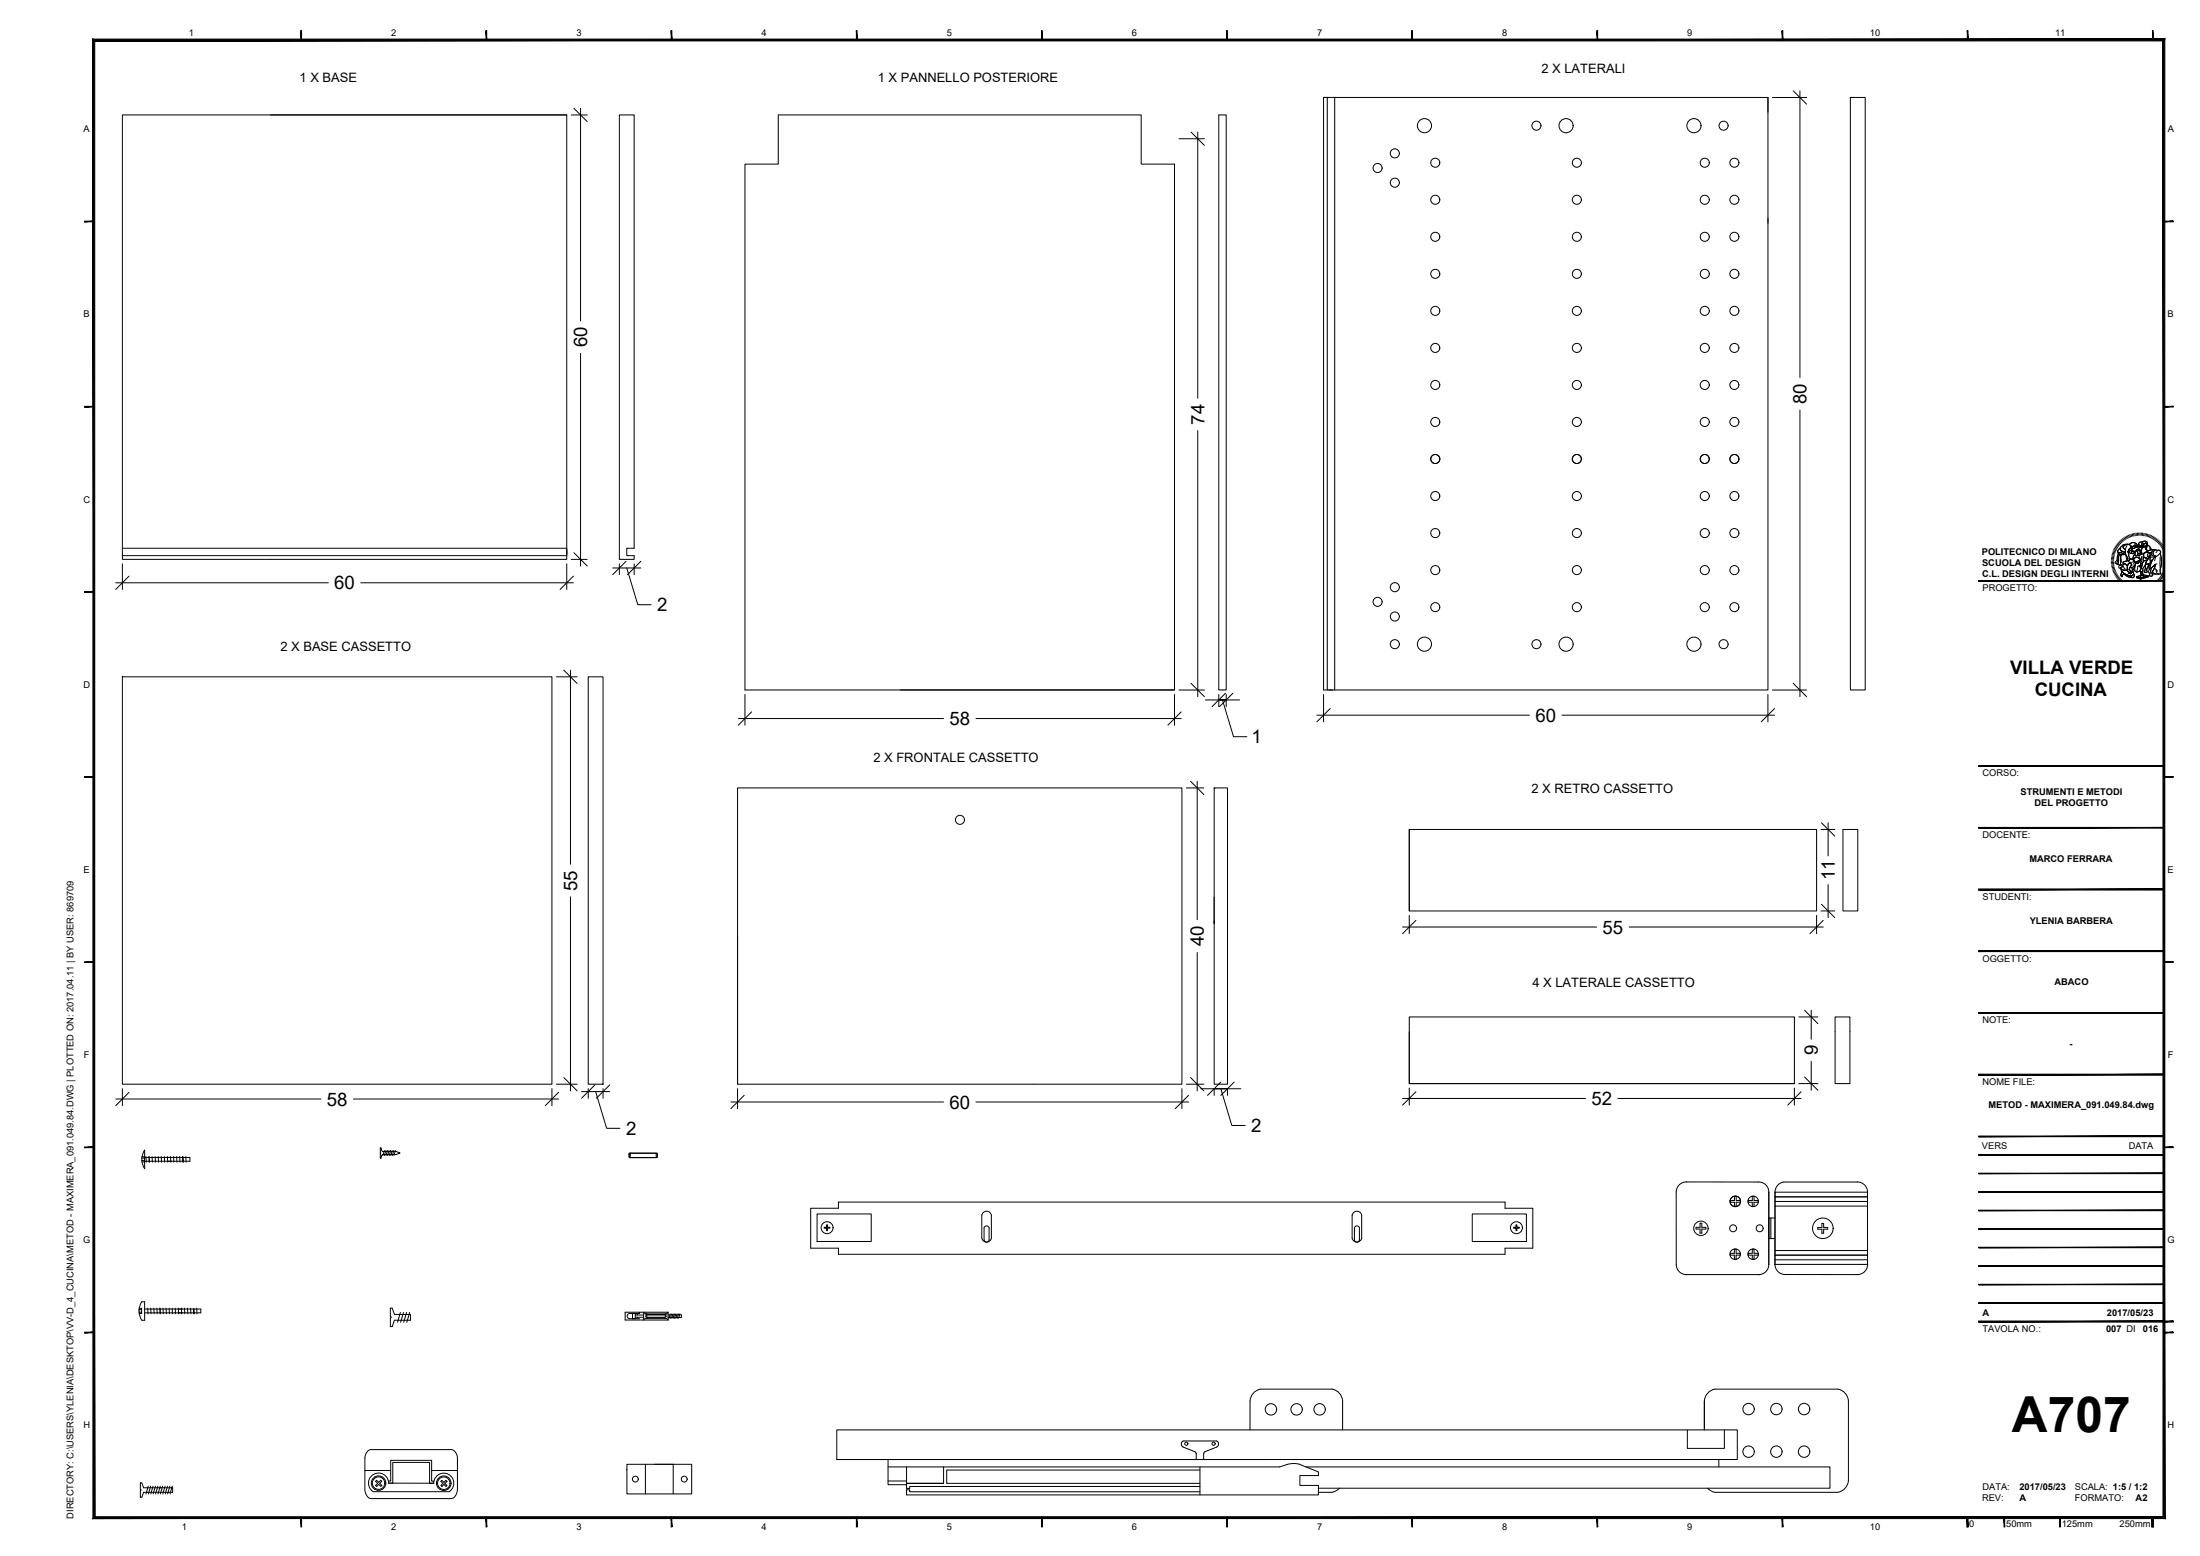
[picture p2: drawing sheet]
<svg xmlns="http://www.w3.org/2000/svg" width="594mm" height="420mm" viewBox="0 0 594 420" stroke-linecap="round" stroke-linejoin="round" font-family="sans-serif">
<!-- layer: VITI E CERNIERE -->
<g fill="none" stroke="#000" stroke-width=".27">
<path d="M38.3 312.8l.2 1.4 .6 1.4M38.3 312.7h.7M38.3 313.4h.7M38.3 312.8l.2-.9 .6-1.3v5M38.4 312.3h.6v1.4h-.6M39.1 312.5h7.2M39.1 313.6h7.2M39.4 312.3l.1 1.5M40.2 312.3l.1 1.5M41.1 312.3v1.5M41.9 312.3l.1 1.5M42.7 312.3l.1 1.5"/>
<path d="M43.5 312.3l.1 1.5M44.4 312.3l.1 1.5M45.2 312.3l.1 1.5M45.2 312.5h6.1v1.1h-6.1M46 312.3l.1 1.5M46.9 312.3v1.5M47.7 312.3l.1 1.5M48.5 312.3l.1 1.5M49.4 313.8l-.1-1.5 .1 1.5M50.2 312.3l.1 1.5M103.8 310.7l-.4 1.3M104.2 310.7l-.4 1.3"/>
<path d="M104.3 311.7h2.7h-3.7l-.4 1.1h-.2l.1-1.5-.1-1.4h.2l.4 1h3.7l1 .4-1 .4M104.3 310.9h2.7M104.6 310.7l-.4 1.3M105.1 310.7l-.4 1.3M105.5 310.7l-.4 1.3M105.9 310.7l-.4 1.3M106.3 310.7l-.4 1.3M106.8 310.7l-.4 1.3M169.9 311.4h7.6v1.2h-7.6zM170.2 311.4h7v1.2h-7M170.2 311.4l-.3 .3v.6l.3 .3M170.2 311.4v1.2"/>
<path d="M177.2 311.4l.3 .3v.6l-.3 .3M455.3 319.2h19.6a2.74 2.74 0 0 1 2.8 2.7M455.4 319.1a2.74 2.74 0 0 0-2.8 2.8v19.5a2.74 2.74 0 0 0 2.8 2.8M501.5 319.2a2.74 2.74 0 0 1 2.8 2.8M501.6 319.2h-19.9a2.74 2.74 0 0 0-2.4 2.7h25M218.9 326.3h7.5v-1.7h180v1.7h7.5v10.7h-7.5v1.7h-180v-1.7h-7.5zM220.6 327.8h14.7v7.4h-14.7zM223.2 330.7h.3v.7h.6v.2h-.6v.7h-.3v-.7h-.6v-.2h.6zM265.1 328.1v6.2a1.32 1.32 0 0 0 1.3 1.1 1.32 1.32 0 0 0 1.3-1.1M265.1 328.1a1.32 1.32 0 0 1 1.3-1 1.32 1.32 0 0 1 1.3 1M266 331.2l.7-.1 .4 .5v3.2a.69 .69 0 0 1-.7 .6 .69 .69 0 0 1-.7-.6v-3.2zM267.7 328.1v6.2"/>
<path d="M365.1 328.1v6.2M365.1 328.1a1.32 1.32 0 0 1 1.3-1 1.32 1.32 0 0 1 1.3 1M366 331.2l.7-.1 .4 .5v3.2a.7 .7 0 0 1-.7 .6 .7 .7 0 0 1-.7-.6v-3.2zM367.7 328.1v6.2a1.32 1.32 0 0 1-1.3 1.1 1.32 1.32 0 0 1-1.3-1.1M397.6 327.8h14.6v7.4h-14.6zM408.7 331.4h.7v-.7h.2v.7h.7v.2h-.7v.7h-.2v-.7h-.7zM458 331.4h1.1v-1.1h.3h.1v1.1h1.1v.5h-1.1l.1 1.1h-.5v-1.1h-1.1zM467.3 338.4h1v-1.1h.5v1.1h1.1v.5h-1.1v1.1h-.5v-1.1h-1zM468.4 323.1h.4v1.1h1.1v.4h-1.1v1.1h-.4v-1.1h-1.1v-.4h1.1zM472.1 338.4h1.1v-1.1h.5v1.1h1v.5h-1v1.1h-.5v-1.1h-1.1zM473.2 323.1h.5v1.1h1v.4h-1v1.1h-.5v-1.1h-1.1v-.4h1.1zM477.6 328.9h1.7"/>
<path d="M477.6 334.4h1.7M477.6 321.9v19.5M478.2 328.9v5.5M479.3 323.2h25M479.3 338.9h25M479.3 337.7h25M479.3 324.4h25M479.3 325.7h25M479.3 321.9v19.5M490.9 331.4h1.1v-1h.4v1h1.1v.5h-1.1v1.1h-.4v-1.1h-1.1zM504.3 321.9v19.6M37.6 353.6h.6"/>
<path d="M37.6 354.3h.6M37.6 353.3h.6v1.4h-.6M38.3 351.5h.8v5h-.8a4.5 4.5 0 0 1 0-5zM39.1 353.5h10.2M39.1 354.5h10.2M39.9 353.2l.1 1.6M40.7 353.2l.1 1.6M41.5 353.2l.1 1.6M42.4 353.2v1.6M43.2 353.2l.1 1.6M44 353.2l.1 1.6M44.8 353.2l.1 1.6"/>
<path d="M45.7 353.2v1.6M46.5 353.2l.1 1.6M47.3 353.2l.1 1.6M48.2 353.2v1.6M48.2 353.5h6v1h-6M49 353.2l.1 1.6M49.8 353.2l.1 1.6M50.6 353.2l.1 1.6M51.5 353.2v1.6M52.4 354.8l-.1-1.6 .1 1.6M53.1 353.2l.1 1.6M105.4 353.2h.5l.6 1.7h4.3v1.6h-4.3l-.6 1.7h-.5v-2.2l.3-.3-.3-.3z"/>
<path d="M108.1 354.4l-.8 2.7M109 354.4l-.8 2.7M109.8 354.4l-.8 2.7M110.6 354.4l-.7 2.7M170.8 356.1v-1.4h.8v1.4M171.6 355.7h2.2M171.6 355.1h2.2M172.1 354.7v.4M172.1 355.7v.4M172.7 356.1h-2.6a.7 .7 0 0 1-.7-.7 .7 .7 0 0 1 .7-.7h2.6v-.4h-3.9v2.1h11.6M172.7 354.3h7.7M174.4 355.4l.3-.3h4.8l.3 .3"/>
<path d="M174.4 355.4l.3 .3h4.8l.3-.3M174.4 355.4h.1M174.4 354.8h.1M174.4 356l.3-.2h4.8l.3 .2zM174.4 354.8h5.4M174.4 354.8l-.6-.5v2.1l.6-.4M174.5 354.8l.2 .1h4.8l.3-.1M179.8 355.4h.1M179.8 354.8h.1M179.8 356l.6 .4M180.4 355h3.6v.7h-3.6M180.4 354.3v2.1"/>
<path d="M180.4 354.3l-.6 .5M181 354.8l-.4 1.2M181.4 354.8l-.4 1.2M181.7 354.8l-.3 1.2M182.1 354.8l-.3 1.2M182.5 354.8l-.4 1.2M182.8 354.8l-.3 1.2M183.2 354.8l-.3 1.2M183.6 354.8l-.4 1.2M455.4 344.2h19.8M477.6 341.4a2.74 2.74 0 0 1-2.7 2.8M479.3 340.2h25"/>
<path d="M501.5 344.2a2.74 2.74 0 0 0 2.8-2.8h-25a2.74 2.74 0 0 0 2.8 2.8h19.5M98.5 397.1v5a2.47 2.47 0 0 0 1.7 2.6h21.6a2.47 2.47 0 0 0 1.7-2.6v-8.4a2.26 2.26 0 0 0-1.7-2.3h-21.6a2.26 2.26 0 0 0-1.7 2.3v3.4h7M101.4 400l.3-.3 .6 .6 .5-.6 .3 .3-.6 .5 .6 .6-.3 .3-.5-.6-.6 .6-.3-.3 .6-.6zM104.9 399.9h.6v-5.6h11.1v5.6h.5M106.1 394.9h9.9v5.6h1.1h-12.2h1.2zM116.6 397.1h6.9M169.3 395.4h17.5v8h-17.5zM174.3 395.4v8M176.8 395.4h5v8M226 394.1h238.1v2M228.9 394.1h113.6M239.8 396.1h105.8l2.4-.8 1.7-.1 1.1 .2 5.2 2.1v.9h-5v2.7h5v2.6h-111.2v-1.4h.8v.5h78.4"/>
<path d="M239.8 394.1v6.8h5M239.8 399.9h5M240.8 394.1h-14.8v-8h243.1v8h-5M244.8 396.1v5.8h.8v-.5h78.4M254.8 396.1v4.4h-10h10M322.6 392l.4 .6M322.6 392l-3.1-1.3a.91 .91 0 0 1-.5-.8 .91 .91 0 0 1 .5-.8h9a.89 .89 0 0 1 .6 .8 .89 .89 0 0 1-.5 .8l-3.2 1.3M323 392.5v1.6M324 396.1v7.6M324 397h-68.4v3.5h68.4M325 392.5v1.6M325.5 392l-.5 .6"/>
<path d="M337.6 386.1v-7.8a3.4 3.4 0 0 1 2.8-3.2h19.3a3.4 3.4 0 0 1 2.9 3.2l-.1 7.8M352.7 396.1h141.5v5.8h-138.2M455.6 386.1v5h10v-5M460.2 386.1v-7.8a3.4 3.4 0 0 1 2.9-3.2h33.2a3.4 3.4 0 0 1 2.8 3.2v21.4a3.5 3.5 0 0 1-2.8 3.3h-33.2l-1.3-.5-.7-.7M37.9 400.4h.4l.5 1.3h7.8v1.3h-7.8l-.5 1.3h-.4v-1.7l.2-.2-.2-.3zM40 401.3l-.6 2.1M40.7 401.3l-.6 2.1M41.3 401.3l-.6 2.1M42 401.3l-.6 2.1M42.6 401.3l-.6 2.1M43.1 401.7h.1M43.3 401.3l-.6 2.1"/>
<path d="M43.9 401.3l-.6 2.1M44.6 401.3l-.6 2.1M45.2 401.3l-.6 2.1M45.9 401.3l-.6 2.1M46.5 401.3l-.6 2.1M105 400.5a2.73 2.73 0 0 0-4.1-2.4 2.73 2.73 0 0 0-.1 4.7h20.5a2.71 2.71 0 0 0-.2-4.7 2.71 2.71 0 0 0-4 2.4M119 400l.3-.3 .6 .6 .5-.6 .3 .3-.6 .6 .6 .5-.3 .3-.5-.6-.6 .6-.3-.3 .6-.5zM361.7 401.8l-.7 .7-1.3 .5h-3.7"/>
<circle cx="223.3" cy="331.5" r="1.61"/>
<circle cx="409.5" cy="331.5" r="1.61"/>
<circle cx="459.3" cy="331.7" r="1.94"/>
<circle cx="468" cy="331.7" r=".94"/>
<circle cx="468.6" cy="338.7" r="1.42"/>
<circle cx="468.6" cy="324.4" r="1.42"/>
<circle cx="473.4" cy="324.4" r="1.42"/>
<circle cx="473.4" cy="338.7" r="1.42"/>
<circle cx="475.2" cy="331.7" r=".94"/>
<circle cx="492.2" cy="331.7" r="2.78"/>
<circle cx="171.6" cy="399.4" r=".79"/>
<circle cx="184.8" cy="399.4" r=".79"/>
<circle cx="320.3" cy="389.8" r=".43"/>
<circle cx="327.7" cy="389.8" r=".43"/>
<circle cx="343.2" cy="380.6" r="1.54"/>
<circle cx="350.1" cy="380.6" r="1.54"/>
<circle cx="356.3" cy="380.6" r="1.54"/>
<circle cx="472.2" cy="380.5" r="1.54"/>
<circle cx="472.2" cy="392" r="1.54"/>
<circle cx="479.7" cy="392" r="1.54"/>
<circle cx="479.7" cy="380.5" r="1.54"/>
<circle cx="487.2" cy="392" r="1.54"/>
<circle cx="487.2" cy="380.5" r="1.54"/>
<circle cx="102.2" cy="400.5" r="1.96"/>
<circle cx="102.2" cy="400.5" r="1.69"/>
<circle cx="119.8" cy="400.5" r="1.96"/>
<circle cx="119.8" cy="400.5" r="1.69"/>
</g>
<!-- layer: ARREDI -->
<g fill="none" stroke="#000" stroke-width=".27">
<path d="M73 31h80v120h-120v-120h120M167.2 31h4v117h-2v2h2v1h-4zM329.1 31h2v155.3h-2zM357.4 26.3h120v160h-120zM358.4 26.3v160M360.4 26.3v160M477.4 26.3v4M499.7 26.3h4v160h-4zM499.7 26.3h1M477.4 58.9v1.4M33 148h120v2h-120M153 148.6v1"/>
<path d="M33 182.8h116v110h-116zM158.8 182.8h4v110h-4zM243.2 186.3h74v-142h-9v-13.3h-98v13.3h-9v142h116M358.8 186.3h1M327.9 212.8h3.6v80h-3.6zM380.6 224v22h109.9v-22M497.7 224v22h4v-22M199.2 252.8v40h120v-80h-120v80M327.9 242.3v7.1v-.6M380.6 278.6v14h104M380.6 274.6h104v18h-104zM495.5 274.6h4v18h-4z"/>
<circle cx="384.7" cy="33.9" r="1.91"/>
<circle cx="414.9" cy="33.9" r="1.22"/>
<circle cx="422.9" cy="33.9" r="1.91"/>
<circle cx="457.4" cy="33.9" r="1.91"/>
<circle cx="465.4" cy="33.9" r="1.22"/>
<circle cx="372" cy="45.4" r="1.22"/>
<circle cx="376.7" cy="41.4" r="1.22"/>
<circle cx="376.7" cy="49.3" r="1.22"/>
<circle cx="387.6" cy="53.9" r="1.22"/>
<circle cx="387.6" cy="43.9" r="1.22"/>
<circle cx="425.8" cy="43.9" r="1.22"/>
<circle cx="425.8" cy="53.9" r="1.22"/>
<circle cx="460.3" cy="43.9" r="1.22"/>
<circle cx="460.3" cy="53.9" r="1.22"/>
<circle cx="468.3" cy="53.9" r="1.22"/>
<circle cx="468.3" cy="43.9" r="1.22"/>
<circle cx="387.6" cy="63.9" r="1.22"/>
<circle cx="387.6" cy="73.9" r="1.22"/>
<circle cx="425.8" cy="63.9" r="1.22"/>
<circle cx="425.8" cy="73.9" r="1.22"/>
<circle cx="460.3" cy="63.9" r="1.22"/>
<circle cx="460.3" cy="73.9" r="1.22"/>
<circle cx="468.3" cy="63.9" r="1.22"/>
<circle cx="468.3" cy="73.9" r="1.22"/>
<circle cx="387.6" cy="83.9" r="1.22"/>
<circle cx="387.6" cy="93.9" r="1.22"/>
<circle cx="425.8" cy="83.9" r="1.22"/>
<circle cx="425.8" cy="93.9" r="1.22"/>
<circle cx="460.3" cy="83.9" r="1.22"/>
<circle cx="460.3" cy="93.9" r="1.22"/>
<circle cx="468.3" cy="83.9" r="1.22"/>
<circle cx="468.3" cy="93.9" r="1.22"/>
<circle cx="387.6" cy="103.9" r="1.22"/>
<circle cx="387.6" cy="113.9" r="1.22"/>
<circle cx="425.8" cy="103.9" r="1.22"/>
<circle cx="425.8" cy="113.9" r="1.22"/>
<circle cx="460.3" cy="103.9" r="1.22"/>
<circle cx="460.3" cy="113.9" r="1.22"/>
<circle cx="468.3" cy="103.9" r="1.22"/>
<circle cx="468.3" cy="113.9" r="1.22"/>
<circle cx="387.6" cy="123.9" r="1.22"/>
<circle cx="387.6" cy="133.9" r="1.22"/>
<circle cx="425.8" cy="123.9" r="1.22"/>
<circle cx="425.8" cy="133.9" r="1.22"/>
<circle cx="460.3" cy="123.9" r="1.22"/>
<circle cx="460.3" cy="133.9" r="1.22"/>
<circle cx="468.3" cy="123.9" r="1.22"/>
<circle cx="468.3" cy="133.9" r="1.22"/>
<circle cx="376.7" cy="158.6" r="1.22"/>
<circle cx="387.6" cy="153.9" r="1.22"/>
<circle cx="387.6" cy="143.9" r="1.22"/>
<circle cx="425.8" cy="143.9" r="1.22"/>
<circle cx="425.8" cy="153.9" r="1.22"/>
<circle cx="460.3" cy="153.9" r="1.22"/>
<circle cx="460.3" cy="143.9" r="1.22"/>
<circle cx="468.3" cy="153.9" r="1.22"/>
<circle cx="468.3" cy="143.9" r="1.22"/>
<circle cx="372" cy="162.5" r="1.22"/>
<circle cx="376.7" cy="173.9" r="1.22"/>
<circle cx="376.7" cy="166.5" r="1.22"/>
<circle cx="384.7" cy="173.9" r="1.91"/>
<circle cx="387.6" cy="163.9" r="1.22"/>
<circle cx="414.9" cy="173.9" r="1.22"/>
<circle cx="422.9" cy="173.9" r="1.91"/>
<circle cx="425.8" cy="163.9" r="1.22"/>
<circle cx="457.4" cy="173.9" r="1.91"/>
<circle cx="460.3" cy="163.9" r="1.22"/>
<circle cx="465.4" cy="173.9" r="1.22"/>
<circle cx="468.3" cy="163.9" r="1.22"/>
<circle cx="259.2" cy="221.4" r="1.22"/>
</g>
<!-- layer: A-FURN -->
<path d="M490.5 224h-109.9v22M497.7 224h4" fill="none" stroke="#000" stroke-width=".27"/>
<!-- layer: G-ANNO-LOGO -->
<g fill="none" stroke="#000" stroke-width=".27">
<path d="M570.1 151.5h.7M570.1 151.2h.7M570.1 150.8l.7 .1M570.2 150.5l.7 .1M570.2 150.1l.7 .1M570.3 149.8l.7 .1M570.4 149.4l.7 .2M570.5 149.1l.6 .2M570.6 148.7l.7 .3M570.8 148.4l.6 .3M570.8 151.9h-.7M570.8 152.2h-.7"/>
<path d="M570.8 152.5l-.6 .1M570.9 152.8l-.7 .1M570.9 148.1l.6 .3M571 153.1l-.7 .2M571 153.5l-.6 .1M571.1 147.8l.6 .3M571.1 153.8l-.6 .2M571.2 154.1l-.6 .2M571.3 147.5l.6 .3M571.4 154.4l-.6 .2M571.5 147.2l.5 .4M571.5 154.7l-.6 .3"/>
<path d="M571.7 155l-.6 .3M571.7 146.9l.5 .4M571.8 155.2l-.5 .4M571.9 146.6l.5 .4M572 149.2h.7a.84 .84 0 0 0 1.2-.1l.1 .6-.9 .1a.81 .81 0 0 1-1.1-.5zM572 149.1l.1 .5M572 155.5l-.6 .4M572.2 146.3l.5 .5M572.2 149.7l-.3 .5-.1 1.3-.4 .7 .4 .2M572.2 155.8l-.5 .4M572.3 148.2l.3-.3v.3a.81 .81 0 0 0 .9 .8l.4 .1-.5 .3-1.1-.1a.51 .51 0 0 1-.5-.4 .51 .51 0 0 1 .4-.6zM572.4 146.1l.5 .5"/>
<path d="M572.4 156l-.5 .5M572.4 149.7l.5 .1-.2 .6v2.1l-.2 .1a.43 .43 0 0 1-.6-.2 .43 .43 0 0 1 .1-.6l.1-1.4zM572.4 149.7l-.3 .6v1.5l-.3 .6 .8 .2M572.6 147.9l-.5 .6a.44 .44 0 0 0-.3 .5 .44 .44 0 0 0 .5 .3l.5-.1 .6 .2 .5-.3M572.6 156.3l-.5 .4M572.7 145.8l.4 .5M572.7 153.3a1.23 1.23 0 0 0 1.8 .5M572.7 147.7l.7-.6 1.3-.1a1 1 0 0 0-1.3 1l.6 .3-.1 .8-.5-.1a.75 .75 0 0 1-.8-.8zM572.8 153.7l.1 .5 .7 .7 2 .8M572.8 153.6l.6 .3 1.1-.1 .1 .5 .3 .2-.1 .3 .3-.2 .2 .4-.1-.6 .3 .4-.2-.4 .4 .1-.8-.7 .4-.7 .3 .2 .4 1a.79 .79 0 0 1 0 .9 .79 .79 0 0 1-1 .3l-1.6-.8-.5-.5zM572.8 156.5l-.4 .5M572.9 149.8l1.1-.1 .6 1.2v.5l-.4 .1a.72 .72 0 0 0-.9 .7l.2 .1-.4 .5a.56 .56 0 0 1-.4-.9v-1.7z"/>
<path d="M572.9 149.8l-.3 .6 .1 2.1M572.9 145.6l.5 .5M573 154.3l1.5 1a1.01 1.01 0 0 0 1.6-.4 .65 .65 0 0 1 .1 1 .65 .65 0 0 1-1 0l-1.2-.6a.45 .45 0 0 0-.5-.3 .45 .45 0 0 0-.4 .5v.2h-.2a.83 .83 0 0 1 0-1.2zM573 154.3l-.1 .2a.84 .84 0 0 0 0 1.2l.3-.1-.2-.2a.49 .49 0 0 1 .5-.4 .49 .49 0 0 1 .5 .3l.8 .5a1.05 1.05 0 0 0 1.5-.2l-.2-.7M573.1 156.7l-.5 .5M573.2 152.8h-.1a.51 .51 0 0 0-.7-.2 .51 .51 0 0 0 0 .8 .72 .72 0 0 1 .8-.4 .72 .72 0 0 1 .6 .6M573.2 145.4l.4 .5M573.3 156.9l-.4 .6M573.4 152.4l.4-.2 .1 .1a.73 .73 0 0 1 .5 1l.1 .5a1.19 1.19 0 0 1-1.8-.5l.6-.3-.1-.2zM573.4 151.8l1.1-.4 .4 .1 .1-.4 .5-.1 .6 .2 .4 .5a1.03 1.03 0 0 1-.1 1.1 1.03 1.03 0 0 1-1.1 .4v-.3a.47 .47 0 0 0 .1-.8 .47 .47 0 0 0-.7 .3l-.2 .4-.6-.6a.34 .34 0 0 1-.5 0 .34 .34 0 0 1 0-.4zM573.5 145.2l.4 .5M573.6 157.1l-.4 .6"/>
<path d="M573.6 147.3a.93 .93 0 0 1 1.1-.3 .93 .93 0 0 1 .6 .9l-.3 .3a.9 .9 0 0 0-.2 1.4 1.09 1.09 0 0 0 .7 1.4h-.4l-.3 .5a.55 .55 0 0 1-.3-.8l-.5-1v-1.3a.61 .61 0 0 1-.6-.4 .61 .61 0 0 1 .2-.7zM573.7 152.1l.8 .7M573.8 152.2l-.6 .4 .1 .4M573.8 145l.4 .6M573.8 157.3l-.3 .6M574 149.7h-1.4a.68 .68 0 0 0-.8 .2 .68 .68 0 0 0-.1 .8l-.1 .5-.5 .7 .3 .3M574.1 144.8l.3 .6M574.1 157.5l-.3 .6M574.1 150.1l.3 1.3M574.4 147.3l-.4 .8-.1 1.1 .6 1.5a.55 .55 0 0 0 .3 .8l.2-.4 .5-.2a1.05 1.05 0 0 1-.7-1.4 1.45 1.45 0 0 1 .5-1.7 1.03 1.03 0 0 0-1.4-.8l-.7 .2-.5 .5-.1 .5a.83 .83 0 0 0 .9 .8l.3 .1M574.4 157.7l-.3 .6M574.4 144.6l.3 .7"/>
<path d="M574.5 151.4l-.3 .1a.61 .61 0 0 0-.8 .7l.1 .1M574.6 147a1 1 0 0 0-1.2 1l.5 .3M574.7 157.8l-.3 .6M574.8 144.5l.2 .6M574.9 152.1a.47 .47 0 0 1 .7 .2 .47 .47 0 0 1-.3 .6l-.4 .9 .8 .7-.4-.1 .2 .4-.3-.4 .1 .6-.2-.4-.3 .2 .1-.3-.4-.5v-1.2zM574.9 152.1a.47 .47 0 0 1 .6 .2 .47 .47 0 0 1-.2 .6l-.4 .9 .8 .8-.4-.2 .2 .4-.3-.4 .1 .6-.2-.4-.3 .2 .1-.2-.4-.6v-1.1zM574.9 148.4l.3-.3 .6-.2-.1 .6-1.1 .5zM574.9 148.8l.7-.3 .3 .3a.33 .33 0 0 0-.3 .2 .33 .33 0 0 0 .1 .4 .61 .61 0 0 1-.8-.6zM574.9 148.8a.56 .56 0 0 0 .8 .6M575 158l-.3 .6M575 147.1l.7-.6 1.1 .2a.3 .3 0 0 1 .3 .4 .3 .3 0 0 1-.5 .1l-.1-.1-.6 .5-.6-.2M575.1 144.4l.2 .6"/>
<path d="M575.2 146.8l1.1-.3 .7 .4a.22 .22 0 0 1 .1 .3 .22 .22 0 0 1-.3 .1l-.3-.2-.8 .5-.7-.5zM575.3 158.1l-.3 .6M575.3 147.4l.7 .2 .5-.5 .3 .2-.2 .6-.4 .2-.4-.2-.6 .2zM575.4 144.3l.2 .6M575.5 151l.7 .2 .4 .6a.76 .76 0 0 1-.4 1.1M575.6 158.2l-.2 .6M575.6 148.9h.9l-.3 .1a.38 .38 0 0 1-.4 .5 .38 .38 0 0 1-.2-.6zM575.6 153.3l.4 1a.79 .79 0 0 1 0 .9 .79 .79 0 0 1-.9 .3M575.7 148.6l.2 .2M575.8 148.3l-.1 .2-1.1 .5M575.8 151.8l-.8 .2M575.8 144.1l.2 .7"/>
<path d="M575.8 147.9l-.3 .6M575.9 158.3l-.2 .6M575.9 151.5l.7 .5M576 148.8a.33 .33 0 0 0-.4 .4 .33 .33 0 0 0 .4 .3 .33 .33 0 0 0 .2-.5l.3-.1-.6 .1M576.1 152a.71 .71 0 0 1 .1 .9 .71 .71 0 0 1-.9 .2M576.1 151.2v-.3l.6-.4 1 .2 .1 .3a.27 .27 0 0 1 .1 .4 .27 .27 0 0 1-.4 0l-.9 .4M576.1 144.1l.2 .6M576.1 150.9l.6-.4h.6l.5 .4a.29 .29 0 0 1 .1 .5 .29 .29 0 0 1-.4 0l-.3 .2a.47 .47 0 0 1-.5 .3 .47 .47 0 0 1-.4-.4zM576.1 153.8l.8 .7M576.2 158.4l-.1 .6M576.3 147.9h.1M576.4 147.5l.2 .1"/>
<path d="M576.4 149.8a1.27 1.27 0 0 0-.4 1.3M576.4 153.2l.1 .9M576.5 144l.1 .7M576.5 147.5v.1M576.5 158.4l-.1 .7M576.5 151.8l1.2-.4-.1 .5-.5 .3zM576.6 151.8l.6 .4 .4-.3 .1-.4a.44 .44 0 0 0 .3-.4 .44 .44 0 0 0-.4-.4l-.9-.2-.6 .7-.1-.1v-.5l.4-.8 .3 .2h1.1l.5-.4-.1-.3 .7 .2 .1 1a.71 .71 0 0 0-.1 1l-.4 .6-.4 .2-.2 .5-.3-.1 .2 .3a.23 .23 0 0 1 .3 .1 .23 .23 0 0 1 0 .3l.2-.3-.4 1.1a.95 .95 0 0 1-1.4-.1l-.4-.3 .3-.6 .3-1.1M576.6 152.6l-.3 1-.4 .4M576.7 151.9l-.1 .1M576.8 147.7l.8-.2a.31 .31 0 0 1 .1 .6 .31 .31 0 0 1-.5-.2zM576.8 143.9l.1 .7M576.8 147.3l-.2 .6-.3 .2-.5-.2-.5 .2"/>
<path d="M576.9 148.6l.8-.3 .6 1.1a.22 .22 0 0 1-.2 .3 .22 .22 0 0 1-.2-.1 .22 .22 0 0 1 .1-.3l-.2-.7a.44 .44 0 0 0-.6-.1 .44 .44 0 0 0 0 .7 .43 .43 0 0 1 .2 .5 .43 .43 0 0 1-.4 .3h-.2a.34 .34 0 0 1-.4-.3 .34 .34 0 0 1 .2-.4zM576.9 158.5l-.1 .6M576.9 155.7l2-.4 1.2 .2-2.1 .6zM576.9 155.7l1.1 .4v.3l-1.1-.4zM577.2 143.9v.7M577.2 158.5l-.1 .7M577.2 148.4l.6 .2 .2 .5a.64 .64 0 0 1-.1 .7 .64 .64 0 0 1-.6 .2l-.2-1.2zM577.2 147.5l.1-.2a.52 .52 0 0 1 .5-.1 .52 .52 0 0 1 .3 .5l-.3 .1M577.3 152h.1M577.3 152.9l-.4 1.6 1.1-.3M577.3 147.2a.5 .5 0 0 1 .5 .1 .5 .5 0 0 1 .3 .5h-.3l-.2-.3h-.4zM577.3 151.6l.2 .1"/>
<path d="M577.4 151.9h.1M577.4 151.7h.1M577.5 148.7h.1M577.5 148.7l-.2 .1M577.5 158.5v.7M577.5 143.9l.1 .7M577.6 147.6l-.4-.1-.4 .2h.3a.36 .36 0 0 0 .4 .3 .36 .36 0 0 0 .3-.3l-.2-.2 .1 .2M577.6 152.7l.3 .1 .1-.4a.25 .25 0 0 1 .2-.3 .25 .25 0 0 1 .3 .1l-.2 .9-.2 .3a.23 .23 0 0 0 0-.3 .23 .23 0 0 0-.3-.1zM577.6 150v.7M577.7 151.4l-.2 .5a.49 .49 0 0 1-.8 0M577.7 148.5l.3 .3-.2 .1M577.8 158.5v.7"/>
<path d="M577.9 148.7a.43 .43 0 0 0-.7-.2 .43 .43 0 0 0 0 .7 .49 .49 0 0 1 0 .8 .49 .49 0 0 1-.7-.5l.3-.9 .7-.3 .5 .3 .3 .7a.24 .24 0 0 1-.1 .4 .24 .24 0 0 1-.3-.3M577.9 143.9v.7M578 149l-.2 .1M578 148.8a.41 .41 0 0 1-.1 .6 .41 .41 0 0 1-.6 0v-.1M578 149.7l-.3 .3h-.4M578 156.1l2.1-.6v.3l-2.1 .6zM578 156.1v.3M578.1 147.7l.2-.1 .1 .6-.3 .7M578.1 152.2h.1M578.1 152.8v.6l.2-.3M578.2 158.5v.7M578.2 147.3l.1 .4"/>
<path d="M578.2 149.3l-.1-.5a.89 .89 0 0 0 .1-1.1l-.5-.5a.45 .45 0 0 1-.2-.6 .45 .45 0 0 1 .6-.2h.5l-.3 .7 .2 .8 .2-.1v-.4a.4 .4 0 0 0 .3 .3 .4 .4 0 0 0 .4-.1v.6l.2-.1 .4 .7-1.1 .7M578.2 143.9v.7M578.3 152.6l-.1 .2-.1-.2M578.3 150.3l-.1 1.3M578.3 149.5l.5 .2M578.4 154.3l.2-.1 .1 1.1-.3-.6-.3 .7zM578.4 151.5l-.3 .3v.5M578.5 158.5l.1 .7M578.5 152.1l-.4 .1-.2 .6h-.3l.3 .3 .2-.1M578.6 150.4l-.5 .8M578.6 143.9l-.1 .7M578.6 146.4h-.5a.61 .61 0 0 0-.6 .7"/>
<path d="M578.7 147.4l.3 .3 .4-.1M578.7 146.3l.5-.2 .6 .5v.8l-.4 .9v-.7l.3-.5a.35 .35 0 0 0-.2-.5 .35 .35 0 0 0-.4 .2l-.3 .2-.1 .8-.2 .1-.2-.8zM578.7 146.3l.6-.2 .4 .2 .2 .3-.1 .8-.4 .9 .3-1.3a.27 .27 0 0 0-.1-.3 .27 .27 0 0 0-.4 .1h-.3l-.2 1-.2 .1-.1-.9zM578.8 158.5l.1 .6M578.9 149.5l.1-.2a.95 .95 0 0 1 1.2-.1 .62 .62 0 0 1 .8 .4 .62 .62 0 0 1-.5 .8 .88 .88 0 0 1-.7 .5 .88 .88 0 0 1-.8-.5zM578.9 147.1l.2 .1M578.9 146.8h.3a.29 .29 0 0 1 .4 0 .29 .29 0 0 1 .1 .3l-.3 .5a.45 .45 0 0 1-.6-.1 .45 .45 0 0 1 .1-.7zM578.9 151.4l.8-.1-.6 1.6a1.5 1.5 0 0 0-.5 1.5l-.2-.1-.3 .6-.1-.9zM578.9 151.5l-.9 2.6 .1 .8 .5-.6 .2 1.3-.4-.9-.4 1.1 .2-.9M579 150.5a.62 .62 0 0 0-.1 .9l.9-.1 .4-.6M579 144l-.1 .7M579 147.6h.1"/>
<path d="M579 147.2h.1M579 147.5h.1M579.1 158.4l.2 .7M579.3 144.1l-.1 .6M579.4 152.4l.8-.1-.2 .7-.3 .6 .1 .8-.3 .2-.4-.2zM579.4 158.3l.2 .7M579.5 147.3l-.1 .1M579.6 148.1l.4 .7M579.6 150.6h.1M579.7 144.1l-.2 .7M579.7 148.9l1.1-.4 .8-.1-.7 1zM579.7 151.3l-.6 1.6a1.5 1.5 0 0 0-.5 1.5"/>
<path d="M579.8 158.2l.2 .7M579.8 150.5l-.3 .1M579.8 147.1l.7 .5 .5 .8-.5 .2a.52 .52 0 0 1-.6 .1 .52 .52 0 0 1-.3-.6zM579.8 147.1l.7 .5 .3 .5M579.8 150.8v.1M580 144.2l-.2 .7M580.1 158.1l.2 .7M580.1 155.5v.3l-2.1 .6-1.1-.4v-.3l1.1 .4 2.1-.6a5.9 5.9 0 0 0-3.2 .2M580.2 152.3l-.5 1.3 .1 .8-.2 .2-.5-.2 .2-2M580.3 144.3l-.2 .7M580.4 150.5h.3l-.1 .7a.68 .68 0 0 1-.3 1.1l-.9 .1 .3-1.1zM580.4 158l.2 .7"/>
<path d="M580.4 150.2l-.1 .4M580.4 149.2l.3 .1 .2 .3M580.4 148l.6 .4M580.6 152.3l-1.2 .1M580.6 153.6l-.1 .3 .2 .2M580.7 144.5l-.3 .6M580.7 157.9l.3 .6M580.7 150.5v1.2l-.3 1a1.81 1.81 0 0 0-.1 2.1l.2 .1M580.9 153.4l1.1-1-.6 1.6a1.28 1.28 0 0 0-.1 1.4l-.1 .1a.46 .46 0 0 1-.7 0 .46 .46 0 0 1 .1-.7zM580.9 149.4a1.04 1.04 0 0 1 .6-.9 1.04 1.04 0 0 1 1.1 .1 .56 .56 0 0 1 .8 .2 .56 .56 0 0 1-.3 .8l-.3 .3a1.09 1.09 0 0 1-1.9-.3M580.9 149.6l-.4 .6a.63 .63 0 0 1-.4 .7 .63 .63 0 0 1-.7-.1l-.1-.2a.7 .7 0 0 1-.3-1.1l.7-.3a.32 .32 0 0 1 .4 .1 .32 .32 0 0 1-.2 .4v.3a.22 .22 0 0 0 .2 .3 .22 .22 0 0 0 .3-.2l.2-.4-.2-.5-.6-.2-.9 .4-.1 .6M581 157.7l.3 .7"/>
<path d="M581 151.2v.5M581 144.6l-.3 .6M581.2 157.6l.4 .6M581.3 144.8l-.3 .6M581.4 150.3l-.9 .2M581.4 154.6l.6 .4M581.5 157.4l.4 .6M581.6 144.9l-.3 .6M581.6 148.4a2.54 2.54 0 0 0-1.9 .6M581.8 157.2l.4 .6M581.8 153.4l.8 .8M581.9 150.3a6.7 6.7 0 0 0-1.4 3.5l1.5-1.4 .5-.1"/>
<path d="M581.9 148.5a.92 .92 0 0 0-.5 1 .92 .92 0 0 0 .9 .7M581.9 148.5l.7 .2a.5 .5 0 0 1 .7 0 .5 .5 0 0 1 0 .7l.3 1.1a8.1 8.1 0 0 1-.3 3.7l.3 .7-1.9 .1a.45 .45 0 0 1-.6-.3 .45 .45 0 0 1 .3-.6l.6-1.7-1.5 1.4a5.8 5.8 0 0 1 1.5-3.5l.3-.1a.93 .93 0 0 1-.9-.7 .93 .93 0 0 1 .5-1zM581.9 145.1l-.3 .6M582 152.4l-.6 1.6a1.28 1.28 0 0 0-.1 1.4l-.1 .1a.46 .46 0 0 1-.7 0 .46 .46 0 0 1 .1-.7l.3-1.4M582.1 157l.4 .6M582.1 150.4l-.3 1M582.2 153.8l.2 .9 .5 .3M582.2 145.3l-.4 .6M582.3 156.8l.4 .6M582.5 148.9l-.3 .3M582.5 145.5l-.4 .6M582.5 156.6l.5 .5"/>
<path d="M582.8 156.4l.5 .5M582.8 145.8l-.5 .5M583 156.2l.5 .4M583.1 146l-.5 .5M583.2 155.9l.5 .4M583.3 150.5v3.3M583.3 146.3l-.5 .4M583.3 149.4a9.5 9.5 0 0 1 0 5l.3 .6-2.4-.1M583.4 155.7l.6 .3M583.5 146.5l-.5 .5M583.6 155.4l.6 .4M583.8 155.1l.5 .4"/>
<path d="M583.8 146.8l-.6 .4M583.9 154.8l.6 .3M584 147.1l-.6 .4M584.1 154.5l.6 .3M584.2 147.4l-.6 .4M584.2 154.2l.6 .3M584.3 153.9l.7 .3M584.4 147.7l-.6 .3M584.4 153.6l.7 .2M584.5 153.3l.7 .2M584.5 148l-.5 .3M584.6 153l.7 .1"/>
<path d="M584.7 152.7l.6 .1M584.7 152.4h.7M584.7 148.3l-.6 .3M584.7 152l.7 .1M584.7 151.8h.7M584.9 148.7l-.7 .2M585 149l-.7 .2M585.1 149.3l-.7 .2M585.2 149.7l-.7 .1M585.3 150l-.7 .1M585.3 150.4l-.6 .1M585.4 150.7l-.7 .1"/>
<path d="M585.4 151.1h-.7M585.4 151.4h-.7"/>
</g>
<!-- layer: G-ANNO-TTLB -->
<g fill="#fff" stroke="#fff" stroke-width=".27">
<path d="M559.3 156.8l30.8 4.4-5.8-4.4zM559.3 156.8l30.8 4.4h-30.8z"/>
<path d="M584.3 142.3h5.8l-5.8 14.5zM590.1 142.3l-5.8 14.5 5.8 4.4z"/>
</g>
<path d="M559.3 156.8h25v-14.5h5.8v18.9h-30.8z" fill="none" stroke="#fff" stroke-width=".27"/>
<g fill="#000" stroke="#000" stroke-width=".27">
<path d="M25.1 10.6l.5 399v-398.5zM25.1 10.6l.5 399-.5 .5zM25.6 409.6l-.5 .5 559-.5zM25.1 410.1l559-.5 .5 .5zM584.1 11.1v398.5l.5 .5zM584.1 11.1l.5-.5v399.5zM25.6 11.1h558.5l.5-.5zM25.1 10.6h559.5l-559 .5z"/>
<path d="M81.3 8.3l.1 2.5v-2.5zM81.3 8.3l.1 2.5h-.1z"/>
<path d="M131.3 8.3l.1 2.5v-2.5zM131.3 8.3l.1 2.5h-.1z"/>
<path d="M181.2 8.3l.2 2.5v-2.5zM181.2 8.3l.2 2.5h-.2z"/>
<path d="M231.3 8.3l.1 2.5v-2.5zM231.3 8.3l.1 2.5h-.1z"/>
<path d="M281.2 8.3l.2 2.5v-2.5zM281.2 8.3l.2 2.5h-.2z"/>
<path d="M331.2 8.3l.2 2.5v-2.5zM331.2 8.3l.2 2.5h-.2z"/>
<path d="M381.3 8.3l.1 2.5v-2.5zM381.3 8.3l.1 2.5h-.1z"/>
<path d="M431.2 8.3l.2 2.5v-2.5zM431.2 8.3l.2 2.5h-.2z"/>
<path d="M481.2 8.3l.2 2.5v-2.5zM481.2 8.3l.2 2.5h-.2z"/>
<path d="M531.2 8.3l.2 2.5v-2.5zM531.2 8.3l.2 2.5h-.2z"/>
<path d="M581.2 8.3l.2 2.5v-2.5zM581.2 8.3l.2 2.5h-.2z"/>
<path d="M22.8 59.9h2.5v-.2zM22.8 59.7h2.5l-2.5 .2z"/>
<path d="M584.3 59.7v.2l2.5-.2zM584.3 59.9l2.5-.2v.2z"/>
<path d="M22.8 109.9h2.5v-.2zM22.8 109.7h2.5l-2.5 .2z"/>
<path d="M584.3 109.7v.2l2.5-.2zM584.3 109.9l2.5-.2v.2z"/>
<path d="M22.8 159.9h2.5v-.2zM22.8 159.7h2.5l-2.5 .2z"/>
<path d="M534.3 156.9h50v-.1zM534.3 156.8h50l-50 .1z"/>
<path d="M584.3 159.7v.2l2.5-.2zM584.3 159.9l2.5-.2v.2z"/>
<path d="M22.8 209.9h2.5v-.2zM22.8 209.7h2.5l-2.5 .2z"/>
<path d="M534.3 206.9h50v-.1zM534.3 206.8h50l-50 .1z"/>
<path d="M584.3 209.7v.2l2.5-.2zM584.3 209.9l2.5-.2v.2z"/>
<path d="M534.3 223.6h50v-.2zM534.3 223.4h50l-50 .2z"/>
<path d="M22.8 259.9h2.5v-.2zM22.8 259.7h2.5l-2.5 .2z"/>
<path d="M534.3 240.1v.2l50-.2zM534.3 240.3l50-.2v.2z"/>
<path d="M534.3 256.8v.1l50-.1zM534.3 256.9l50-.1v.1z"/>
<path d="M534.3 256.8v.1l50-.1zM534.3 256.9l50-.1v.1z"/>
<path d="M534.3 256.8v.1l50-.1zM534.3 256.9l50-.1v.1z"/>
<path d="M534.3 256.8v.1l50-.1zM534.3 256.9l50-.1v.1z"/>
<path d="M534.3 240.3h50v-.2zM534.3 240.1h50l-50 .2z"/>
<path d="M584.3 259.7v.2l2.5-.2zM584.3 259.9l2.5-.2v.2z"/>
<path d="M534.3 273.4v.2l50-.2zM534.3 273.6l50-.2v.2z"/>
<path d="M534.3 290.1v.2l50-.2zM534.3 290.3l50-.2v.2z"/>
<path d="M534.3 290.1v.2l50-.2zM534.3 290.3l50-.2v.2z"/>
<path d="M22.8 309.9h2.5v-.2zM22.8 309.7h2.5l-2.5 .2z"/>
<path d="M534.3 316.8h50zM534.3 316.9l50-.1z"/>
<path d="M534.3 311.8h50zM534.3 311.9l50-.1z"/>
<path d="M534.3 306.8v.1l50-.1zM534.3 306.9l50-.1v.1z"/>
<path d="M584.3 309.7v.2l2.5-.2zM584.3 309.9l2.5-.2v.2z"/>
<path d="M534.3 336.8h50zM534.3 336.9l50-.1z"/>
<path d="M534.3 331.8h50zM534.3 331.9l50-.1z"/>
<path d="M534.3 326.8h50zM534.3 326.9l50-.1z"/>
<path d="M534.3 321.8h50zM534.3 321.9l50-.1z"/>
<path d="M22.8 359.9h2.5v-.2zM22.8 359.7h2.5l-2.5 .2z"/>
<path d="M534.3 356.8v.1l50-.1zM534.3 356.9l50-.1v.1z"/>
<path d="M534.3 356.8v.1l50-.1zM534.3 356.9l50-.1v.1z"/>
<path d="M534.3 351.8h50zM534.3 351.9l50-.1z"/>
<path d="M534.3 346.8h50zM534.3 346.9l50-.1z"/>
<path d="M534.3 341.8h50zM534.3 341.9l50-.1z"/>
<path d="M584.3 359.7v.2l2.5-.2zM584.3 359.9l2.5-.2v.2z"/>
<path d="M584.3 356.9h2.5v-.1zM584.3 356.8h2.5l-2.5 .1z"/>
<path d="M584.3 356.9h2.5v-.1zM584.3 356.8h2.5l-2.5 .1z"/>
<path d="M81.3 409.8l.1 2.5v-2.5zM81.3 409.8l.1 2.5h-.1z"/>
<path d="M131.3 409.8l.1 2.5v-2.5zM131.3 409.8l.1 2.5h-.1z"/>
<path d="M181.2 409.8l.2 2.5v-2.5zM181.2 409.8l.2 2.5h-.2z"/>
<path d="M231.3 409.8l.1 2.5v-2.5zM231.3 409.8l.1 2.5h-.1z"/>
<path d="M281.2 409.8l.2 2.5v-2.5zM281.2 409.8l.2 2.5h-.2z"/>
<path d="M331.2 409.8l.2 2.5v-2.5zM331.2 409.8l.2 2.5h-.2z"/>
<path d="M381.3 409.8l.1 2.5v-2.5zM381.3 409.8l.1 2.5h-.1z"/>
<path d="M431.2 409.8l.2 2.5v-2.5zM431.2 409.8l.2 2.5h-.2z"/>
<path d="M481.2 409.8l.2 2.5v-2.5zM481.2 409.8l.2 2.5h-.2z"/>
<path d="M531.2 409.8v2.5h.1zM531.2 409.8h.1v2.5z"/>
<path d="M531.2 409.8l.2 2.5v-2.5zM531.2 409.8l.2 2.5h-.2z"/>
<path d="M541.2 409.8l.1 2.5v-2.5zM541.2 409.8l.1 2.5h-.1z"/>
<path d="M556.2 409.8l.1 2.5v-2.5zM556.2 409.8l.1 2.5h-.1z"/>
<path d="M581.2 409.8l.2 2.5v-2.5zM581.2 409.8l.2 2.5h-.2z"/>
<path d="M581 409.8l.5 2.5v-2.5zM581 409.8l.5 2.5h-.5z"/>
</g>
<!-- layer: QUOTE -->
<g fill="none" stroke="#000" stroke-width=".27">
<path d="M154.2 31h4.4M156.8 29.2v57.5M318.4 37.5h6.8M323.4 35.7v71.8M478.6 26.3h9.2M486 24.5v77.4M156.8 95.4v57.4M323.4 116.3v71.8M486 110.7v77.4M31.2 157.4h57.5M33 152.2v7M97.4 157.4h57.4"/>
<path d="M153 152.2v7M154.2 151h4.4M165.4 153.4h7.6M167.2 152.2v3M169.2 153.4l3 9.9h3.6M171.2 152.2v3M150.2 182.8h5.6M154 181v52.4M199.4 194h55.4M201.2 187.5v8.3M263.5 194h55.5M317.2 187.5v8.3"/>
<path d="M318.4 186.3h6.8M325.5 189h3.6M329.1 189h2h-2M329.1 187.5v3.3M330.1 189l3 9.9h3.6M331.1 187.5v3.3M331.1 189h3.6M355.6 193.1h57.4M357.4 187.5v7.4M421.8 193.1h57.4M477.4 187.5v7.4M478.6 186.3h9.2"/>
<path d="M320.4 212.8h4.7M323.3 211v37.3M491.7 224h3.8M493.7 222.2v8.9M493.7 238.8v9M154 242.2v52.4M323.3 257.2v37.4M378.7 250.3h52.5M380.6 247.2v4.9M439.9 250.3h52.4M490.5 247.2v4.9M491.7 246h3.8"/>
<path d="M485.7 274.6h5.2M489.1 272.8v7.8M31.2 296.8h55.5M33 294v4.6M95.4 296.8h55.4M149 294v4.6M150.2 292.8h5.6M157 294.8h7.6M158.8 294v2.6M160.8 294.8l3 9.9h3.6M162.8 294v2.6M197.4 297.6h57.4"/>
<path d="M199.2 294v5.4M263.5 297.6h57.5M319.2 294v5.4M320.4 292.8h4.7M324.3 294h3.6M327.9 294h3.6h-3.6M327.9 294v1.8M329.7 294l2.9 9.9h3.6M331.5 294v1.8M331.5 294h3.6M378.7 296.6h49.5M380.6 293.8v4.6"/>
<path d="M436.9 296.6h49.4M484.5 293.8v4.6M485.7 292.6h5.2M489.1 286.6v7.8"/>
</g>
<!-- layer: 0 -->
<g fill="none" stroke="#000" stroke-width=".27">
<path d="M155 29.2l3.6 3.6M321.6 35.7l3.6 3.6M484.2 24.5l3.6 3.6M34.8 155.6l-3.6 3.6M154.8 155.6l-3.6 3.6M155 149.2l3.6 3.6M169.1 151.6l-3.7 3.6M173 151.6l-3.6 3.6M152.2 181l3.6 3.6M203 192.2l-3.6 3.6M319 192.2l-3.6 3.6M321.6 184.5l3.6 3.6"/>
<path d="M330.9 187.2l-3.6 3.6M332.9 187.2l-3.6 3.6M359.2 191.3l-3.6 3.6M479.2 191.3l-3.6 3.6M484.2 184.5l3.6 3.6M321.5 211l3.6 3.6M491.9 222.2l3.6 3.6M382.4 248.5l-3.7 3.6M491.9 244.2l3.6 3.6M492.3 248.5l-3.6 3.6M487.3 272.8l3.6 3.6M34.8 295l-3.6 3.6"/>
<path d="M150.8 295l-3.6 3.6M152.2 291l3.6 3.6M160.6 293l-3.6 3.6M164.6 293l-3.6 3.6M201 295.8l-3.6 3.6M321 295.8l-3.6 3.6M321.5 291l3.6 3.6M329.7 292.2l-3.6 3.6M333.3 292.2l-3.6 3.6M382.4 294.8l-3.7 3.6M486.3 294.8l-3.6 3.6M487.3 290.8l3.6 3.6"/>
</g>
<!-- layer: QUOTE -->
<g fill="#fff" stroke="#fff" stroke-width=".27">
<path d="M90.1 155.2v4.4l5.9-4.4zM90.1 159.6l5.9-4.4v4.4z"/>
<path d="M154.6 88.1v5.9h4.4zM154.6 88.1h4.4v5.9z"/>
<path d="M177.3 161.1v4.4l3.1-4.4zM180.4 161.1v4.4h-3.1z"/>
<path d="M256.2 191.8v4.4l5.9-4.4zM256.2 196.2l5.9-4.4v4.4z"/>
<path d="M321.3 109v5.8h4.3zM321.3 109h4.3v5.8z"/>
<path d="M338.1 196.8v4.3l2.1-4.3zM340.2 196.8v4.3h-2.1z"/>
<path d="M414.5 190.9v4.4l5.8-4.4zM414.5 195.3l5.8-4.4v4.4z"/>
<path d="M483.8 103.4v5.9h4.4zM483.8 103.4h4.4v5.9z"/>
<path d="M321.1 249.8v6h4.4zM321.1 249.8h4.4v6z"/>
<path d="M256.2 295.4v4.4l5.9-4.4zM256.2 299.8l5.9-4.4v4.4z"/>
<path d="M337.7 301.7v4.4l3.1-4.4zM340.8 301.7v4.4h-3.1z"/>
<path d="M151.9 234.8v5.9h4.3zM151.9 234.8h4.3v5.9z"/>
<path d="M88.1 294.6v4.4l5.9-4.4zM88.1 299l5.9-4.4v4.4z"/>
<path d="M168.9 302.5v4.3l3.1-4.3zM172 302.5v4.3h-3.1z"/>
<path d="M491.5 232.6v4.8h4.3zM491.5 232.6h4.3v4.8z"/>
<path d="M432.6 248.1v4.4l5.9-4.4zM432.6 252.5l5.9-4.4v4.4z"/>
<path d="M486.9 282.1v3.1h4.4zM486.9 282.1h4.4v3.1z"/>
<path d="M429.6 294.4v4.4l5.9-4.4zM429.6 298.8l5.9-4.4v4.4z"/>
</g>
<text font-size="13.4" x="543.3" y="386.6">A707</text>
<g font-size="5">
<text x="158.5" y="93.8" transform="rotate(-90 158.5 93.8)">60</text>
<text x="487.8" y="109.1" transform="rotate(-90 487.8 109.1)">80</text>
<text x="325.2" y="114.7" transform="rotate(-90 325.2 114.7)">74</text>
<text x="90.3" y="159.1">60</text>
<text x="177.5" y="165.1">2</text>
<text x="542.8" y="182">VILLA VERDE</text>
<text x="549.4" y="188">CUCINA</text>
<text x="256.4" y="195.8">58</text>
<text x="414.6" y="194.9">60</text>
<text x="337.9" y="200.7">1</text>
<text x="495.5" y="237.6" transform="rotate(-90 495.5 237.6)">11</text>
<text x="155.8" y="240.6" transform="rotate(-90 155.8 240.6)">55</text>
<text x="325.1" y="255.5" transform="rotate(-90 325.1 255.5)">40</text>
<text x="432.7" y="252.1">55</text>
<text x="490.9" y="285" transform="rotate(-90 490.9 285)">9</text>
<text x="88.3" y="298.5">58</text>
<text x="256.4" y="299.3">60</text>
<text x="429.8" y="298.4">52</text>
<text x="337.9" y="305.7">2</text>
<text x="169.1" y="306.5">2</text>
</g>
<g font-size="3.5">
<text x="80.9" y="22.1">1 X BASE</text>
<text x="237" y="22.1">1 X PANNELLO POSTERIORE</text>
<text x="416.2" y="19.7">2 X LATERALI</text>
<text x="75.7" y="175.9">2 X BASE CASSETTO</text>
<text x="235.8" y="205.8">2 X FRONTALE CASSETTO</text>
<text x="413.6" y="214">2 X RETRO CASSETTO</text>
<text x="413.8" y="266.4">4 X LATERALE CASSETTO</text>
</g>
<g font-size="2.5">
<text x="51" y="9.6">1</text>
<text x="105.6" y="9.6">2</text>
<text x="155.6" y="9.6">3</text>
<text x="205.6" y="9.6">4</text>
<text x="255.6" y="9.6">5</text>
<text x="305.6" y="9.6">6</text>
<text x="355.6" y="9.6">7</text>
<text x="405.6" y="9.6">8</text>
<text x="455.6" y="9.6">9</text>
<text x="504.9" y="9.6">10</text>
<text x="554.9" y="9.6">11</text>
<text x="22.6" y="35.7">A</text>
<text x="585.4" y="35.7">A</text>
<text x="22.6" y="85.7">B</text>
<text x="585.3" y="85.7">B</text>
<text x="22.5" y="135.7">C</text>
<text x="585.3" y="135.7">C</text>
<text x="535.2" y="149.8">POLITECNICO DI MILANO</text>
<text x="535.2" y="155.8">C.L. DESIGN DEGLI INTERNI</text>
<text x="535.2" y="152.8">SCUOLA DEL DESIGN</text>
<text x="535.3" y="159.6">PROGETTO:</text>
<text x="22.5" y="185.7">D</text>
<text x="585.3" y="185.7">D</text>
<text x="535.3" y="209.6">CORSO:</text>
<text x="545.6" y="214.6">STRUMENTI E METODI</text>
<text x="549.4" y="217.6">DEL PROGETTO</text>
<text x="535.3" y="226.3">DOCENTE:</text>
<text x="548" y="232.8">MARCO FERRARA</text>
<text x="22.6" y="235.7">E</text>
<text x="585.3" y="235.7">E</text>
<text x="535.3" y="243">STUDENTI:</text>
<text x="548.1" y="249.4">YLENIA BARBERA</text>
<text x="535.3" y="259.6">OGGETTO:</text>
<text x="554.8" y="266.1">ABACO</text>
<text x="535.3" y="276.3">NOTE:</text>
<text x="22.7" y="285.7">F</text>
<text x="558.8" y="282.7">-</text>
<text x="585.4" y="285.7">F</text>
<text x="535.3" y="293">NOME FILE:</text>
<text x="537" y="299.2">METOD - MAXIMERA_091.049.84.dwg</text>
<text x="535.2" y="310.3">VERS</text>
<text x="574.8" y="310.3">DATA</text>
<text x="22.5" y="335.7">G</text>
<text x="585.3" y="335.7">G</text>
<text x="535.3" y="359.8">TAVOLA NO.:</text>
<text x="535.3" y="355.3">A</text>
<text x="568.7" y="359.8">007 DI</text>
<text x="568.9" y="355.3">2017/05/23</text>
<text x="578.7" y="359.8">016</text>
<text x="22.5" y="385.7">H</text>
<text x="585.3" y="385.7">H</text>
<text x="535.2" y="405.2">REV:</text>
<text x="535.3" y="402.3">DATA:</text>
<text x="545.3" y="405.2">A</text>
<text x="545.3" y="402.2">2017/05/23</text>
<text x="560.3" y="402.2">SCALA: 1:5 / 1:2</text>
<text x="560.3" y="405.2">FORMATO:</text>
<text x="576.7" y="405.2">A2</text>
<text x="19.9" y="410.1" transform="rotate(-90 19.9 410.1)">DIRECTORY: C:\USERS\YLENIA\DESKTOP\VV-D_4_CUCINA\METOD - MAXIMERA_091.049.84.DWG | PLOTTED ON: 2017.04.11 | BY USER: 869709</text>
<text x="49.1" y="413.2">1</text>
<text x="105.6" y="413.2">2</text>
<text x="155.6" y="413.2">3</text>
<text x="205.6" y="413.2">4</text>
<text x="255.6" y="413.2">5</text>
<text x="305.6" y="413.2">6</text>
<text x="355.6" y="413.2">7</text>
<text x="405.6" y="413.2">8</text>
<text x="455.6" y="413.2">9</text>
<text x="504.9" y="413.2">10</text>
<text x="531.7" y="412.3">0</text>
<text x="541.7" y="412.3">50mm</text>
<text x="556.7" y="412.3">125mm</text>
<text x="572.4" y="412.3">250mm</text>
</g>
</svg>
